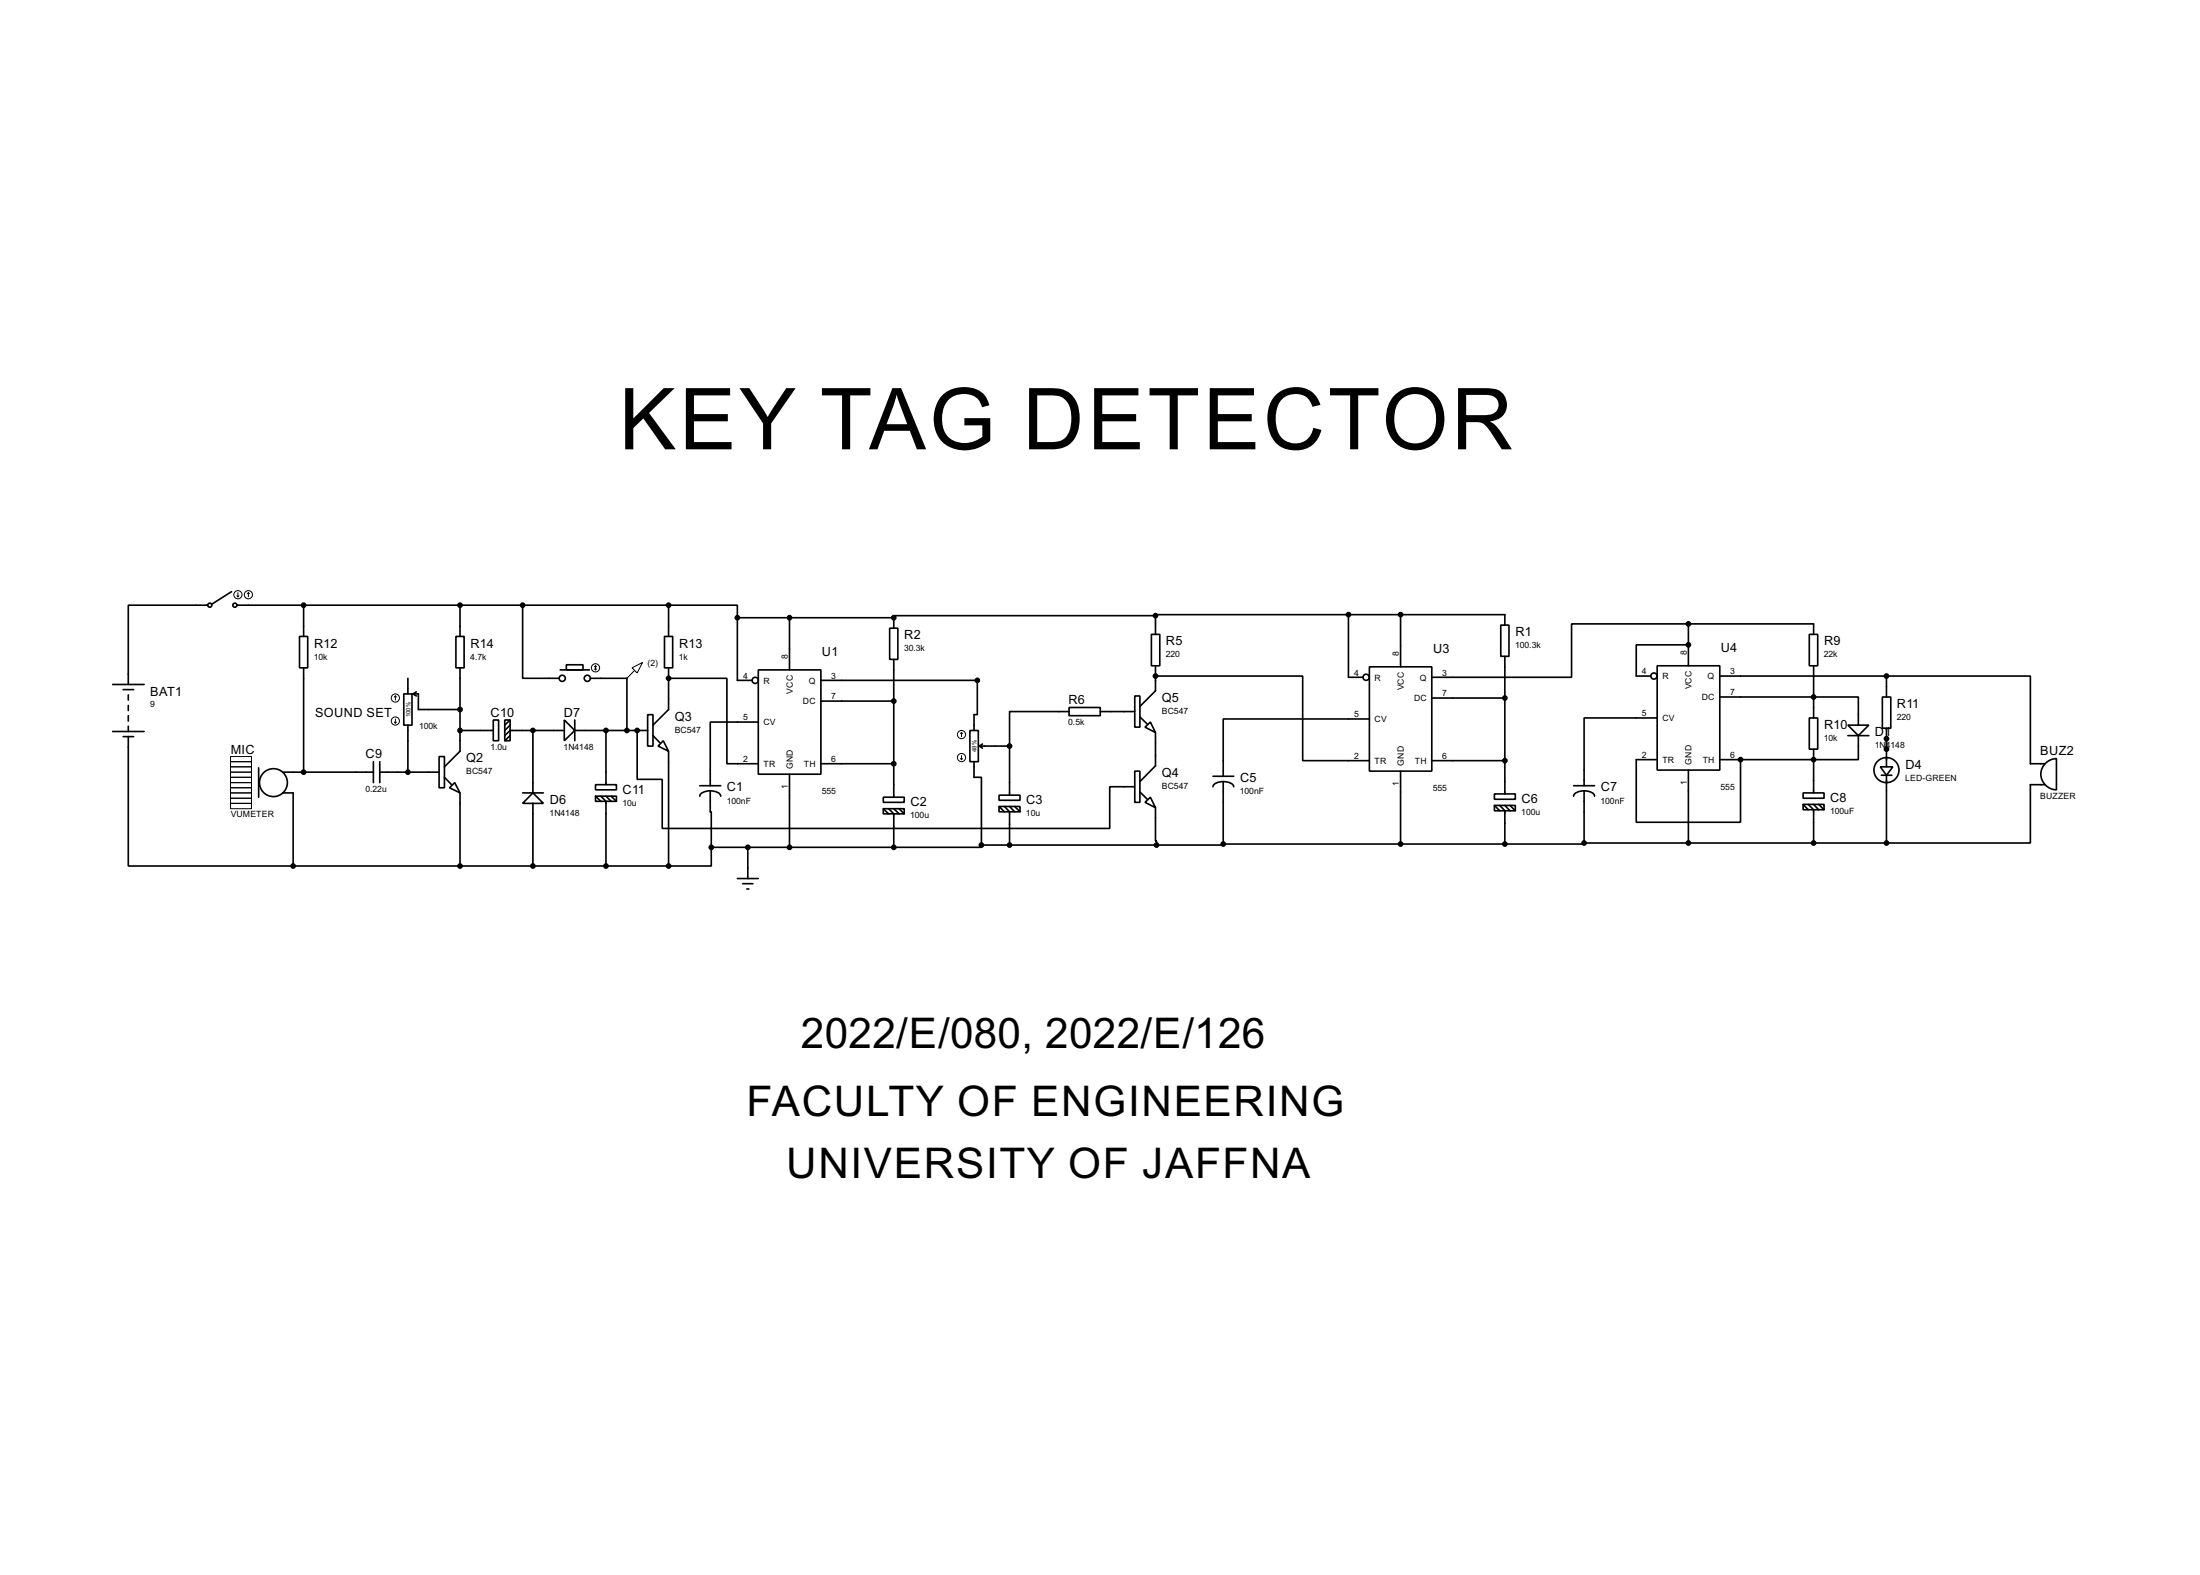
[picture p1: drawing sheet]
<svg xmlns="http://www.w3.org/2000/svg" width="536mm" height="383mm" viewBox="0 0 536 383" stroke-linecap="round" stroke-linejoin="round" font-family="sans-serif">
<g fill="none" stroke="#000" stroke-width=".4">
<path d="M50.6 147.4h-19.3v19.3M56.4 144.1l-4.8 3M57.7 147.4h105.2M73 155h2v7.6h-2zM74 147.4v7.6M111.1 155h2v7.6h-2zM112.1 147.4v7.6M127.3 147.4v17.8h8.9M161.9 155h2v7.6h-2zM162.9 147.4h16.7v3M162.9 147.4v7.6M179.6 150.4v15.3h3.6"/>
<path d="M179.6 150.4h38.1M192.3 150.4v12.7M216.7 153h2v7.6h-2zM217.7 150.4v2.6M280.5 154.5h2v7.6h-2zM281.5 149.9h-63.8v.5M281.5 149.9v4.6M328.5 149.7h-47v.2M328.5 149.7h38.1v2.5M328.5 149.7v15.2h3.5M341.2 149.7v12.7M365.6 152.2h2v7.6h-2z"/>
<path d="M366.6 159.8v33.5M411.3 157h-12.7v7.6h3.5M411.3 151.9h-28.5v13h-34M411.3 151.9h30.5v2.6M411.3 151.9v10.2M440.7 154.5h2.1v7.6h-2.1zM27.5 166.7h7.6M27.5 178.1h7.6M30 167.9h2.6M30 179.4h2.6M31.3 179.4v31.5h40.1M31.3 169.2v1.3"/>
<path d="M31.3 171.8v1.2M31.3 174.3v1.3M31.3 176.8v1.3M74 162.6v25.4M98.4 169h2v7.6h-2zM99.4 165.2v3.8M99.4 176.6v11.4M100.6 169h1.3v3.8h10.2M100.6 169l.8 .5M101.4 168.5l-.8 .5M112.1 177.9h8.1M112.1 162.6v20.3l-3.8 3.8"/>
<path d="M120.2 175.3h1.3v5.1h-1.3zM123 175.3h1.3v5.1h-1.3zM124.3 175.3l-1.3 1.3M124.3 176.6l-1.3 1.3M124.3 179.1l-1.3 1.3M129.8 177.9v15.2M136.5 163.1h7.1M137.5 175.3l2.5 2.6-2.5 2.5zM137.5 177.9h-13.2l-1.3 1.2M138 161.9h4v1.2h-4zM140 177.9h17.8M140 175.3v5.1"/>
<path d="M143.8 165.2h8.9v12.7M147.6 177.9v13.2M155.2 177.9v11.9h6.1v11.9h109v-10.1h6.1M157.8 174h1.3v7.7h-1.3zM159.1 179.1l1.7 1.8M162.9 165.2h14.2v20.8h7.6M162.9 162.6v10.2l-3.8 3.8M184.7 163.1h15.3v25.4h-15.3zM184.7 175.8h-11.7v15.5M200 165.7h38.1v8.3h-.8v3.9M200 170.7h17.7M217.7 160.6v33.5"/>
<path d="M236.3 177.9h2v7.6h-2zM260.4 172.3h7.6v2h-7.6zM260.4 173.3h-14.5v8.4M268 173.3h8.4M276.4 169.5h1.3v7.6h-1.3zM277.7 174.6l1.8 1.7M278.9 177.1l1.3-1.3 1.3 2.6zM281.5 164.6h35.8v20.6h16.3M281.5 162.1v6.1l-3.8 3.8M281.5 178.4v8.1l-3.8 3.8M333.6 162.4h15.2v25.4h-15.2zM333.6 175.1h-35.6v13.9"/>
<path d="M348.8 170h17.8M403.7 162.1h15.2v25.4h-15.2zM403.7 174.8h-17.8v16.5M418.9 169.7h33.8v6.9M418.9 164.6h40.6M440.7 174.8h2.1v7.6h-2.1zM441.8 162.1v12.7M450.1 176.6h5.1l-2.5 2.5zM450.1 179.1h5.1M452.7 179.1v5.9h-33.8M458.5 169.7h2.1v7.6h-2.1zM459.5 164.6h35.1v21.4h3.5"/>
<path d="M459.5 164.6v5.1M459.5 177.3v9.4M63 187v7.1M68.9 188h22.1M68.9 193.1h2.5v17.8M91 185.5v5.1M92.5 188h14.5M92.5 185.5v5.1M107 184.2h1.3v7.6h-1.3zM108.3 189.3l1.7 1.8M109.5 191.8l1.3-1.2 1.3 2.5zM112.1 193.1v17.8"/>
<path d="M127.3 193.1h5.1M129.8 193.1l2.6 2.5h-5.1zM129.8 195.6v15.3M145.1 191.1h5.1v1.2h-5.1zM145.1 193.9h5.1v1.2h-5.1zM145.1 193.9l1.3 1.2M146.4 193.9l1.2 1.2v15.8M147.6 193.9l1.3 1.2M148.9 193.9l1.3 1.2M161.6 180.4l1.3 2.5-2.6-1.2zM162.9 182.9v28M170.5 191.3h5.1"/>
<path d="M173 192.6v5.1h.3v8.6M173 192.6h.6a2.04 2.04 0 0 1 2 1.3M173 192.6h-.6a2.04 2.04 0 0 0-1.9 1.3M192.3 188.5v17.8M200 186h17.7M215.2 194.1h5.1v1.3h-5.1zM215.2 196.9h5.1v1.3h-5.1zM215.2 196.9l1.3 1.3M216.5 196.9l1.2 1.3v8.1M217.7 196.9l1.3 1.3M219 196.9l1.3 1.3M237.3 185.5v3.8h1.8v16.5"/>
<path d="M238.6 181.7h7.3M238.6 181.7l.7 .5M239.3 181.2l-.7 .5M243.4 193.6h5.1v1.3h-5.1zM243.4 196.4h5.1v1.3h-5.1zM243.4 196.4l1.3 1.3M244.7 196.4l1.2 1.3v8.1M245.9 181.7v11.9M245.9 196.4l1.3 1.3M247.2 196.4l1.3 1.3M276.4 187.8h1.3v7.6h-1.3zM277.7 192.8l1.8 1.8"/>
<path d="M278.9 195.4l1.3-1.3 1.3 2.6zM281.5 196.7v8.1h.2v1M295.5 189h5M298 190.3h.6a2.03 2.03 0 0 1 1.9 1.3M298 190.3h-.7a2.01 2.01 0 0 0-1.8 1.3M298 190.3v15.2M341.2 187.8v17.7M348.8 185.2h17.8M364 193.3h5.1v1.3h-5.1zM364 196.1h5.1v1.3h-5.1zM364 196.1l1.3 1.3M365.3 196.1l1.3 1.3v8.1"/>
<path d="M366.6 196.1l1.2 1.3M367.8 196.1l1.3 1.3M383.3 191.3h5.1M385.9 192.6h.6a2 2 0 0 1 1.9 1.3M385.9 192.6h-.7a2.04 2.04 0 0 0-1.9 1.3M385.9 192.6v12.7M403.7 185h-5.1v15.2h25.4v-15.2M411.3 187.5v17.8M439.2 193.1h5.1v1.3h-5.1zM439.2 195.9h5.1v1.3h-5.1zM439.2 195.9l1.3 1.3M440.5 195.9l1.3 1.3v8.1"/>
<path d="M441.8 182.4v10.7M441.8 195.9l1.2 1.3M443 195.9l1.3 1.3M458 186.7h3.1l-1.6 2.1zM458.3 188.8h2.5M459.5 188.8v16.5M498.1 191.1h-3.5v14.2h-35.1M498.3 185.8a3.8 3.8 0 0 1 2.6-1.1v7.6a3.8 3.8 0 0 1-3.5-2.3 3.8 3.8 0 0 1 .9-4.2zM71.4 210.9h91.5M173.3 206.3v4.6h-10.4M173.3 206.3h44.4M179.6 213.9h5.1"/>
<path d="M180.9 215.2h2.5M181.9 216.5h.5M182.2 206.3v7.6M239.1 205.8v.5h-21.4M239.1 205.8h42.6M298 205.5v.3h-16.3M298 205.5h68.6M385.9 205.3v.2h-19.3M385.9 205.3h73.6"/>
<circle cx="51.1" cy="147.4" r=".5"/>
<circle cx="57.2" cy="147.4" r=".5"/>
<circle cx="136.9" cy="165.2" r=".75"/>
<circle cx="143" cy="165.2" r=".75"/>
<circle cx="183.9" cy="165.7" r=".75"/>
<circle cx="332.7" cy="164.9" r=".75"/>
<circle cx="402.8" cy="164.6" r=".75"/>
<circle cx="66.6" cy="190.6" r="3.4"/>
<circle cx="459.5" cy="187.5" r="3.1"/>
</g>
<g fill="#000">
<circle cx="217.7" cy="150.4" r=".2"/>
<circle cx="411.3" cy="157" r=".2"/>
<circle cx="155.2" cy="177.9" r=".2"/>
<circle cx="162.9" cy="165.2" r=".2"/>
<circle cx="281.5" cy="164.6" r=".2"/>
<circle cx="459.5" cy="179.9" r=".2"/>
<circle cx="424" cy="185" r=".2"/>
<circle cx="441.8" cy="185" r=".2"/>
<circle cx="459.5" cy="182.4" r=".2"/>
</g>
<g fill="#000" stroke="#000" stroke-width=".4">
<circle cx="73.9" cy="147.4" r=".5"/>
<circle cx="112" cy="147.4" r=".5"/>
<circle cx="127.3" cy="147.4" r=".5"/>
<circle cx="162.8" cy="147.4" r=".5"/>
<circle cx="179.6" cy="150.4" r=".5"/>
<circle cx="192.3" cy="150.4" r=".5"/>
<circle cx="217.7" cy="150.4" r=".5"/>
<circle cx="281.4" cy="149.9" r=".5"/>
<circle cx="328.4" cy="149.7" r=".5"/>
<circle cx="341.1" cy="149.7" r=".5"/>
<circle cx="411.2" cy="157" r=".5"/>
<circle cx="411.2" cy="151.9" r=".5"/>
<circle cx="112" cy="177.9" r=".5"/>
<circle cx="112" cy="172.8" r=".5"/>
<circle cx="129.8" cy="177.9" r=".5"/>
<circle cx="147.6" cy="177.9" r=".5"/>
<circle cx="152.7" cy="177.9" r=".5"/>
<circle cx="155.2" cy="177.9" r=".5"/>
<circle cx="162.8" cy="165.2" r=".5"/>
<circle cx="217.7" cy="170.7" r=".5"/>
<circle cx="238" cy="165.7" r=".5"/>
<circle cx="281.4" cy="164.6" r=".5"/>
<circle cx="366.5" cy="170" r=".5"/>
<circle cx="441.7" cy="169.7" r=".5"/>
<circle cx="459.5" cy="179.9" r=".5"/>
<circle cx="459.5" cy="164.6" r=".5"/>
<circle cx="73.9" cy="188" r=".5"/>
<circle cx="99.3" cy="188" r=".5"/>
<circle cx="217.7" cy="186" r=".5"/>
<circle cx="245.9" cy="181.7" r=".5"/>
<circle cx="366.5" cy="185.2" r=".5"/>
<circle cx="423.9" cy="185" r=".5"/>
<circle cx="441.7" cy="185" r=".5"/>
<circle cx="459.5" cy="182.4" r=".5"/>
<circle cx="71.4" cy="210.9" r=".5"/>
<circle cx="112" cy="210.9" r=".5"/>
<circle cx="129.8" cy="210.9" r=".5"/>
<circle cx="147.6" cy="210.9" r=".5"/>
<circle cx="162.8" cy="210.9" r=".5"/>
<circle cx="173.2" cy="206.3" r=".5"/>
<circle cx="182.1" cy="206.3" r=".5"/>
<circle cx="192.3" cy="206.3" r=".5"/>
<circle cx="217.7" cy="206.3" r=".5"/>
<circle cx="239" cy="205.8" r=".5"/>
<circle cx="245.9" cy="205.8" r=".5"/>
<circle cx="281.7" cy="205.8" r=".5"/>
<circle cx="297.9" cy="205.5" r=".5"/>
<circle cx="341.1" cy="205.5" r=".5"/>
<circle cx="366.5" cy="205.5" r=".5"/>
<circle cx="385.8" cy="205.3" r=".5"/>
<circle cx="411.2" cy="205.3" r=".5"/>
<circle cx="441.7" cy="205.3" r=".5"/>
<circle cx="459.5" cy="205.3" r=".5"/>
</g>
<g fill="none" stroke="#000" stroke-width=".24">
<path d="M57.7 145.1l.3 .2M58 144.3v1M58.2 145.1l-.2 .2M60.5 144.3l-.2 .3M60.5 144.3l.3 .3M60.5 144.3v1M96.1 175.8l.2 .3M96.3 169.5l-.2 .2M96.3 169.5l.3 .2M96.3 169.5v1M96.3 175.1v1M96.6 175.8l-.3 .3"/>
<path d="M144.8 162.9l.3 .2M145.1 162.1v1M145.1 162.1l-.3 .3M145.1 162.1l.2 .3M145.3 162.9l-.2 .2M154 162.6l2.5-1.3-1.3 2.6zM154.5 163.4l-1.8 1.8M234.2 178.4l-.2 .2M234.2 178.4l.3 .2M234.2 178.4v1M56.2 184.2h5.1v1.3h-5.1zM56.2 185.5h5.1v1.2h-5.1z"/>
<path d="M56.2 186.7h5.1v1.3h-5.1zM56.2 188h5.1v1.3h-5.1zM56.2 190.6h5.1v1.2h-5.1zM56.2 191.8h5.1v1.3h-5.1zM56.2 193.1h5.1v1.3h-5.1zM56.2 194.4h5.1v1.2h-5.1zM56.2 195.6h5.1v1.3h-5.1zM56.2 189.3h5.1v1.3h-5.1zM234 184.7l.2 .3M234.2 184v1M234.5 184.7l-.3 .3"/>
<circle cx="57.9" cy="144.8" r="1"/>
<circle cx="60.5" cy="144.8" r="1"/>
<circle cx="96.3" cy="170" r="1"/>
<circle cx="96.3" cy="175.6" r="1"/>
<circle cx="145" cy="162.6" r="1"/>
<circle cx="234.2" cy="178.9" r="1"/>
<circle cx="234.2" cy="184.5" r="1"/>
</g>
<text font-size="23.3" x="150.8" y="109.4">KEY TAG DETECTOR</text>
<g font-size="11.5">
<text x="195.1" y="255.1">2022/E/080, 2022/E/126</text>
<text x="181.8" y="271.8">FACULTY OF ENGINEERING</text>
<text x="191.5" y="286.8">UNIVERSITY OF JAFFNA</text>
</g>
<g font-size="3.5">
<text x="220.3" y="155.7">R2</text>
<text x="369.1" y="154.9">R1</text>
<text x="76.5" y="157.7">R12</text>
<text x="114.6" y="157.7">R14</text>
<text x="165.4" y="157.7">R13</text>
<text x="200.2" y="159.8">U1</text>
<text x="284" y="157.2">R5</text>
<text x="349.1" y="159">U3</text>
<text x="419.2" y="158.8">U4</text>
<text x="444.3" y="157.2">R9</text>
<text x="36.6" y="169.3">BAT1</text>
<text x="260.3" y="171.5">R6</text>
<text x="283" y="170.8">Q5</text>
<text x="462.1" y="172.4">R11</text>
<text x="76.8" y="174.5">SOUND SET</text>
<text x="119.5" y="174.5">C10</text>
<text x="137.3" y="174.5">D7</text>
<text x="164.4" y="175.5">Q3</text>
<text x="444.3" y="177.5">R10</text>
<text x="456.7" y="179.2">D1</text>
<text x="56.2" y="183.6">MIC</text>
<text x="89.1" y="184.7">C9</text>
<text x="113.6" y="185.6">Q2</text>
<text x="497" y="183.9">BUZ2</text>
<text x="283" y="189.2">Q4</text>
<text x="302.1" y="190.5">C5</text>
<text x="464.1" y="187.2">D4</text>
<text x="133.9" y="195.8">D6</text>
<text x="151.7" y="193.3">C11</text>
<text x="177.1" y="192.7">C1</text>
<text x="221.8" y="196.3">C2</text>
<text x="250" y="195.8">C3</text>
<text x="370.6" y="195.5">C6</text>
<text x="389.9" y="192.7">C7</text>
<text x="445.8" y="195.3">C8</text>
</g>
<g font-size="2.4">
<text x="76.5" y="160.6">10k</text>
<text x="114.6" y="160.6">4.7k</text>
<text x="165.4" y="160.6">1k</text>
<text x="191.9" y="160.6" transform="rotate(-90 191.9 160.6)">8</text>
<text x="220.2" y="158.6">30.3k</text>
<text x="284" y="160.1">220</text>
<text x="340.8" y="159.8" transform="rotate(-90 340.8 159.8)">8</text>
<text x="369" y="157.8">100.3k</text>
<text x="410.9" y="159.5" transform="rotate(-90 410.9 159.5)">8</text>
<text x="444.3" y="160.1">22k</text>
<text x="157.8" y="162.1">(2)</text>
<text x="181" y="165.3">4</text>
<text x="186" y="166.5">R</text>
<text x="197" y="166.5">Q</text>
<text x="202.5" y="165.3">3</text>
<text x="329.9" y="164.5">4</text>
<text x="334.8" y="165.7">R</text>
<text x="345.8" y="165.7">Q</text>
<text x="351.3" y="164.5">3</text>
<text x="400" y="164.2">4</text>
<text x="404.9" y="165.4">R</text>
<text x="412.1" y="167.9" transform="rotate(-90 412.1 167.9)">VCC</text>
<text x="415.9" y="165.4">Q</text>
<text x="421.4" y="164.2">3</text>
<text x="36.6" y="172.2">9</text>
<text x="193.1" y="168.9" transform="rotate(-90 193.1 168.9)">VCC</text>
<text x="195.6" y="171.5">DC</text>
<text x="202.5" y="170.3">7</text>
<text x="283" y="173.8">BC547</text>
<text x="342" y="168.1" transform="rotate(-90 342 168.1)">VCC</text>
<text x="344.4" y="170.7">DC</text>
<text x="351.3" y="169.6">7</text>
<text x="414.5" y="170.5">DC</text>
<text x="421.4" y="169.3">7</text>
<text x="102.1" y="177.5">100k</text>
<text x="164.3" y="178.4">BC547</text>
<text x="181" y="175.4">5</text>
<text x="186" y="176.6">CV</text>
<text x="260.2" y="176.5">0.5k</text>
<text x="329.9" y="174.7">5</text>
<text x="334.8" y="175.9">CV</text>
<text x="400" y="174.4">5</text>
<text x="404.9" y="175.6">CV</text>
<text x="462" y="175.3">220</text>
<text x="119.5" y="182.6">1.0u</text>
<text x="137.3" y="182.6">1N4148</text>
<text x="181" y="185.6">2</text>
<text x="202.5" y="185.6">6</text>
<text x="329.9" y="184.8">2</text>
<text x="351.3" y="184.8">6</text>
<text x="400" y="184.6">2</text>
<text x="404.9" y="185.8">TR</text>
<text x="414.7" y="185.8">TH</text>
<text x="421.4" y="184.6">6</text>
<text x="444.3" y="180.4">10k</text>
<text x="456.7" y="182.2">1N4148</text>
<text x="113.5" y="188.5">BC547</text>
<text x="186" y="186.8">TR</text>
<text x="193.1" y="187.2" transform="rotate(-90 193.1 187.2)">GND</text>
<text x="195.8" y="186.8">TH</text>
<text x="334.8" y="186">TR</text>
<text x="340.8" y="191.5" transform="rotate(-90 340.8 191.5)">1</text>
<text x="342" y="186.4" transform="rotate(-90 342 186.4)">GND</text>
<text x="344.6" y="186">TH</text>
<text x="410.9" y="191.2" transform="rotate(-90 410.9 191.2)">1</text>
<text x="412.1" y="186.2" transform="rotate(-90 412.1 186.2)">GND</text>
<text x="464.1" y="190.1">LED-GREEN</text>
<text x="89" y="192.8">0.22u</text>
<text x="151.6" y="196.1">10u</text>
<text x="177" y="195.7">100nF</text>
<text x="191.9" y="192.2" transform="rotate(-90 191.9 192.2)">1</text>
<text x="200.2" y="193.3">555</text>
<text x="283" y="192.1">BC547</text>
<text x="302" y="193.4">100nF</text>
<text x="349" y="192.5">555</text>
<text x="389.9" y="195.7">100nF</text>
<text x="419.1" y="192.3">555</text>
<text x="496.9" y="194.5">BUZZER</text>
<text x="56.2" y="198.9">VUMETER</text>
<text x="133.9" y="198.7">1N4148</text>
<text x="221.7" y="199.2">100u</text>
<text x="249.9" y="198.7">10u</text>
<text x="370.6" y="198.4">100u</text>
<text x="445.8" y="198.2">100uF</text>
</g>
<g font-size="1.7">
<text x="100" y="174.6" transform="rotate(-90 100 174.6)">100%</text>
<text x="237.8" y="183.1" transform="rotate(-90 237.8 183.1)">48%</text>
</g>
</svg>
